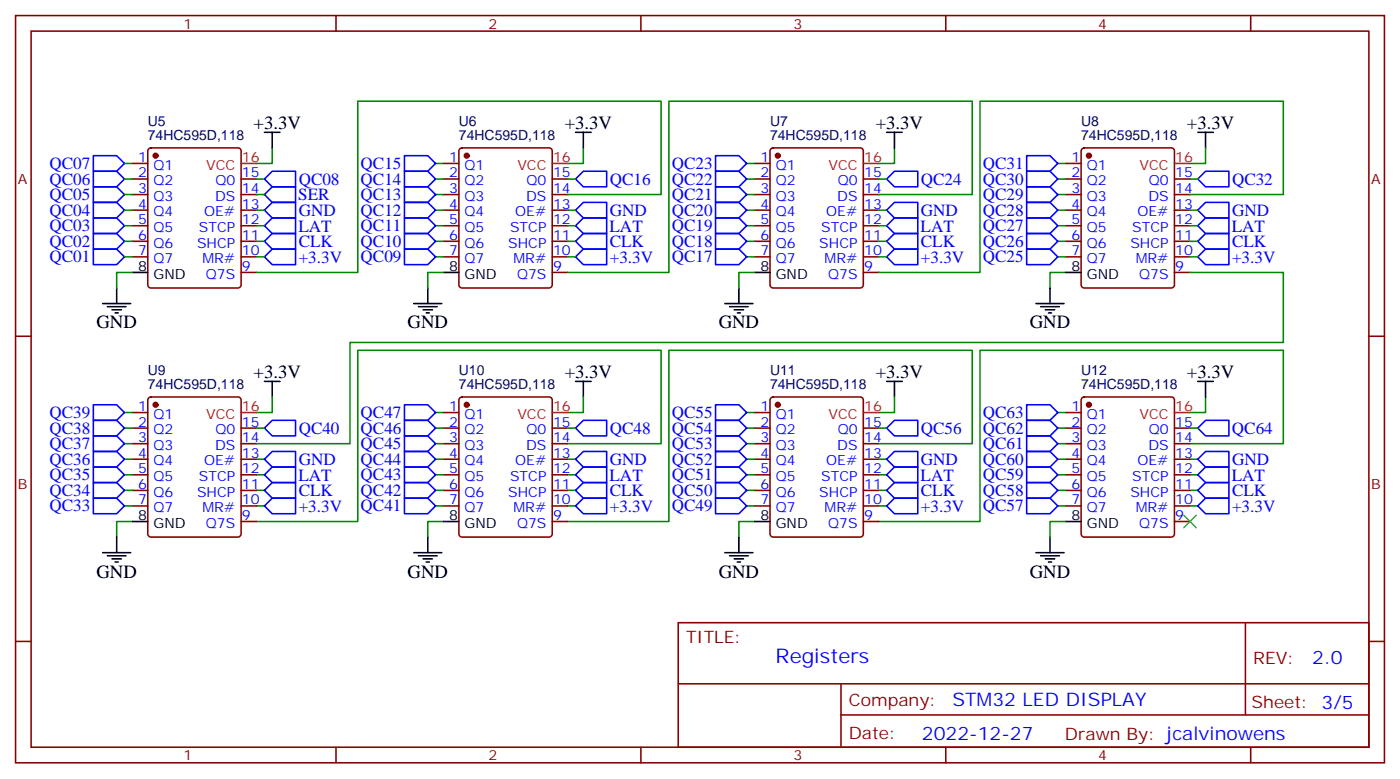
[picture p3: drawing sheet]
<svg xmlns="http://www.w3.org/2000/svg" width="317mm" height="177mm" viewBox="0 0 317 177" stroke-linecap="round" stroke-linejoin="round" font-family="sans-serif">
<g fill="none" stroke="#870000" stroke-width=".35">
<path d="M3.5 3.5h310.5v169.4h-310.5zM7.1 7.1h303.3v162.2h-303.3zM76.2 3.5v3.6M145.3 3.5v3.6M214.5 3.5v3.6M283.6 3.5v3.6M30 37h3.5M33.7 33.7l.5-.2h19.8a.71 .71 0 0 1 .7 .7v30.4a.76 .76 0 0 1-.7 .7h-19.8a.76 .76 0 0 1-.7-.7v-30.4zM100.5 37h3.6M104.3 33.7l.5-.2h19.7a.71 .71 0 0 1 .7 .7v30.4a.76 .76 0 0 1-.7 .7h-19.7a.76 .76 0 0 1-.7-.7v-30.4zM171.1 37h3.5M174.9 33.7l.4-.2h19.8a.71 .71 0 0 1 .7 .7v30.4a.76 .76 0 0 1-.7 .7h-19.8a.76 .76 0 0 1-.7-.7v-30.4z"/>
<path d="M241.7 37h3.5M245.4 33.7l.5-.2h19.7a.71 .71 0 0 1 .7 .7v30.4a.76 .76 0 0 1-.7 .7h-19.7a.76 .76 0 0 1-.7-.7v-30.4zM30 40.6h3.5M30 44.1h3.5M30 47.6h3.5M30 51.2h3.5M30 54.7h3.5M30 58.2h3.5M54.7 40.6h3.5M54.7 44.1h3.5M54.7 47.6h3.5M54.7 51.2h3.5"/>
<path d="M54.7 54.7h3.5M54.7 58.2h3.5M100.5 40.6h3.6M100.5 44.1h3.6M100.5 47.6h3.6M100.5 51.2h3.6M100.5 54.7h3.6M100.5 58.2h3.6M125.2 40.6h3.6M125.2 44.1h3.6M125.2 47.6h3.6M125.2 51.2h3.6"/>
<path d="M125.2 54.7h3.6M125.2 58.2h3.6M171.1 40.6h3.5M171.1 44.1h3.5M171.1 47.6h3.5M171.1 51.2h3.5M171.1 54.7h3.5M171.1 58.2h3.5M195.8 40.6h3.5M195.8 44.1h3.5M195.8 47.6h3.5M195.8 51.2h3.5"/>
<path d="M195.8 54.7h3.5M195.8 58.2h3.5M241.7 40.6h3.5M241.7 44.1h3.5M241.7 47.6h3.5M241.7 51.2h3.5M241.7 54.7h3.5M241.7 58.2h3.5M266.3 40.6h3.6M266.3 44.1h3.6M266.3 47.6h3.6M266.3 51.2h3.6"/>
<path d="M266.3 54.7h3.6M266.3 58.2h3.6M3.5 76.2h3.6M54.7 61.7h3.5M125.2 61.7h3.6M195.8 61.7h3.5M266.3 61.7h3.6M310.4 76.2h3.6M30 93.5h3.5M30 97h3.5M33.7 90.2l.5-.2h19.8a.71 .71 0 0 1 .7 .7v30.3a.76 .76 0 0 1-.7 .7h-19.8a.76 .76 0 0 1-.7-.7v-30.3zM54.7 97h3.5"/>
<path d="M100.5 93.5h3.6M100.5 97h3.6M104.3 90.2l.5-.2h19.7a.71 .71 0 0 1 .7 .7v30.3a.76 .76 0 0 1-.7 .7h-19.7a.76 .76 0 0 1-.7-.7v-30.3zM125.2 97h3.6M171.1 93.5h3.5M171.1 97h3.5M174.9 90.2l.4-.2h19.8a.71 .71 0 0 1 .7 .7v30.3a.76 .76 0 0 1-.7 .7h-19.8a.76 .76 0 0 1-.7-.7v-30.3zM195.8 97h3.5M241.7 93.5h3.5M241.7 97h3.5M245.4 90.2l.5-.2h19.7a.71 .71 0 0 1 .7 .7v30.3a.76 .76 0 0 1-.7 .7h-19.7a.76 .76 0 0 1-.7-.7v-30.3zM266.3 97h3.6"/>
<path d="M30 100.5h3.5M30 104.1h3.5M30 107.6h3.5M30 111.1h3.5M30 114.7h3.5M54.7 100.5h3.5M54.7 104.1h3.5M54.7 107.6h3.5M54.7 111.1h3.5M54.7 114.7h3.5M54.7 118.2h3.5M100.5 100.5h3.6"/>
<path d="M100.5 104.1h3.6M100.5 107.6h3.6M100.5 111.1h3.6M100.5 114.7h3.6M125.2 100.5h3.6M125.2 104.1h3.6M125.2 107.6h3.6M125.2 111.1h3.6M125.2 114.7h3.6M125.2 118.2h3.6M171.1 100.5h3.5M171.1 104.1h3.5"/>
<path d="M171.1 107.6h3.5M171.1 111.1h3.5M171.1 114.7h3.5M195.8 100.5h3.5M195.8 104.1h3.5M195.8 107.6h3.5M195.8 111.1h3.5M195.8 114.7h3.5M195.8 118.2h3.5M241.7 100.5h3.5M241.7 104.1h3.5M241.7 107.6h3.5"/>
<path d="M241.7 111.1h3.5M241.7 114.7h3.5M266.3 100.5h3.6M266.3 104.1h3.6M266.3 107.6h3.6M266.3 111.1h3.6M266.3 114.7h3.6M266.3 118.2h3.6M3.5 145.3h3.6M153.8 141.1h156.6v28.2h-156.6zM153.8 155h156.5M190.7 155v14.1"/>
<path d="M282.4 141.1v20.9M310.4 145.3h3.6M76.2 169.3v3.6M145.3 169.3v3.6M190.7 162h119.6M214.5 169.3v3.6M283.6 169.3v3.6"/>
</g>
<g fill="#870000" stroke="#870000" stroke-width=".35">
<circle cx="35.3" cy="35.3" r=".53"/>
<circle cx="105.8" cy="35.3" r=".53"/>
<circle cx="176.4" cy="35.3" r=".53"/>
<circle cx="246.9" cy="35.3" r=".53"/>
<circle cx="246.9" cy="91.7" r=".53"/>
<circle cx="176.4" cy="91.7" r=".53"/>
<circle cx="105.8" cy="91.7" r=".53"/>
<circle cx="35.3" cy="91.7" r=".53"/>
</g>
<g fill="none" stroke="#000" stroke-width=".35">
<path d="M60 30h3.5M61.7 30v3.5M130.5 30h3.6M132.3 30v3.5M201.1 30h3.5M202.8 30v3.5M271.6 30h3.6M273.4 30v3.5M23.3 68.8h6.3M24.3 69.5h4.3M25.4 70.2h2.1M26.1 70.9h.7"/>
<path d="M26.5 65.3v3.5M30 61.7h3.5M93.8 68.8h6.4M94.9 69.5h4.2M96 70.2h2.1M96.7 70.9h.7M97 65.3v3.5M100.5 61.7h3.6M164.4 68.8h6.3M165.5 69.5h4.2M166.5 70.2h2.1M167.2 70.9h.7"/>
<path d="M167.6 65.3v3.5M171.1 61.7h3.5M234.9 68.8h6.4M236 69.5h4.2M237.1 70.2h2.1M237.8 70.9h.7M238.1 65.3v3.5M241.7 61.7h3.5M60 86.4h3.5M61.7 86.4v3.6M130.5 86.4h3.6M132.3 86.4v3.6"/>
<path d="M201.1 86.4h3.5M202.8 86.4v3.6M271.6 86.4h3.6M273.4 86.4v3.6M30 118.2h3.5M100.5 118.2h3.6M171.1 118.2h3.5M241.7 118.2h3.5M23.3 125.2h6.3M24.3 125.9h4.3M25.4 126.6h2.1M26.1 127.4h.7"/>
<path d="M26.5 121.7v3.5M93.8 125.2h6.4M94.9 125.9h4.2M96 126.6h2.1M96.7 127.4h.7M97 121.7v3.5M164.4 125.2h6.3M165.5 125.9h4.2M166.5 126.6h2.1M167.2 127.4h.7M167.6 121.7v3.5M234.9 125.2h6.4"/>
<path d="M236 125.9h4.2M237.1 126.6h2.1M237.8 127.4h.7M238.1 121.7v3.5"/>
</g>
<path d="M54.7 37h3.5M125.2 37h3.6M195.8 37h3.5M266.3 37h3.6M54.7 93.5h3.5M125.2 93.5h3.6M195.8 93.5h3.5M266.3 93.5h3.6" fill="none" stroke="#f00" stroke-width=".35"/>
<g fill="none" stroke="#008700" stroke-width=".35">
<path d="M28.2 37h1.8M61.7 33.5v3.5h-3.5M98.8 37h1.7M132.3 33.5v3.5h-3.5M169.3 37h1.8M202.8 33.5v3.5h-3.5M239.9 37h1.8M273.4 33.5v3.5h-3.5M28.2 47.6h1.8M28.2 44.1h1.8M28.2 51.2h1.8M28.2 54.7h1.8"/>
<path d="M28.2 58.2h1.8M28.2 40.6h1.8M58.2 47.6h1.8M58.2 44.1h1.8M58.2 51.2h1.8M58.2 54.7h1.8M58.2 58.2h1.8M58.2 40.6h1.8M98.8 47.6h1.7M98.8 44.1h1.7M98.8 51.2h1.7M98.8 54.7h1.7"/>
<path d="M98.8 58.2h1.7M98.8 40.6h1.7M128.8 44.1h21.1v-21.2h-68.8v38.8h-22.9M128.8 47.6h1.7M128.8 51.2h1.7M128.8 54.7h1.7M128.8 58.2h1.7M128.8 40.6h1.7M169.3 47.6h1.8M169.3 44.1h1.8M169.3 51.2h1.8M169.3 54.7h1.8"/>
<path d="M169.3 58.2h1.8M169.3 40.6h1.8M199.3 44.1h21.2v-21.2h-68.8v38.8h-22.9M199.3 47.6h1.8M199.3 51.2h1.8M199.3 54.7h1.8M199.3 58.2h1.8M199.3 40.6h1.8M239.9 47.6h1.8M239.9 44.1h1.8M239.9 51.2h1.8M239.9 54.7h1.8"/>
<path d="M239.9 58.2h1.8M239.9 40.6h1.8M269.9 44.1h21.1v-21.2h-68.8v38.8h-22.9M269.9 47.6h1.7M269.9 51.2h1.7M269.9 54.7h1.7M269.9 58.2h1.7M269.9 40.6h1.7M30 61.7h-3.5v3.6M100.5 61.7h-3.5v3.6M171.1 61.7h-3.5v3.6M241.7 61.7h-3.6v3.6"/>
<path d="M269.9 61.7h21.1v15.9h-211.6v22.9h-21.2M28.2 93.5h1.8M28.2 97h1.8M58.2 97h1.8M61.7 90v3.5h-3.5M98.8 93.5h1.7M98.8 97h1.7M128.8 97h1.7M132.3 90v3.5h-3.5M169.3 93.5h1.8M169.3 97h1.8M199.3 97h1.8"/>
<path d="M202.8 90v3.5h-3.5M239.9 93.5h1.8M239.9 97h1.8M269.9 97h1.7M273.4 90v3.5h-3.5M28.2 114.7h1.8M28.2 111.1h1.8M28.2 107.6h1.8M28.2 104.1h1.8M28.2 100.5h1.8M30 118.2h-3.5v3.5M58.2 114.7h1.8"/>
<path d="M58.2 111.1h1.8M58.2 107.6h1.8M58.2 104.1h1.8M98.8 114.7h1.7M98.8 111.1h1.7M98.8 107.6h1.7M98.8 104.1h1.7M98.8 100.5h1.7M100.5 118.2h-3.5v3.5M128.8 100.5h21.1v-21.1h-68.8v38.8h-22.9M128.8 114.7h1.7M128.8 111.1h1.7"/>
<path d="M128.8 107.6h1.7M128.8 104.1h1.7M169.3 114.7h1.8M169.3 111.1h1.8M169.3 107.6h1.8M169.3 104.1h1.8M169.3 100.5h1.8M171.1 118.2h-3.5v3.5M199.3 100.5h21.2v-21.1h-68.8v38.8h-22.9M199.3 114.7h1.8M199.3 111.1h1.8M199.3 107.6h1.8"/>
<path d="M199.3 104.1h1.8M239.9 114.7h1.8M239.9 111.1h1.8M239.9 107.6h1.8M239.9 104.1h1.8M239.9 100.5h1.8M241.7 118.2h-3.6v3.5M269.9 100.5h21.1v-21.1h-68.8v38.8h-22.9M269.9 114.7h1.7M269.9 111.1h1.7M269.9 107.6h1.7M269.9 104.1h1.7"/>
</g>
<g fill="none" stroke="#00f" stroke-width=".35">
<path d="M21.2 35.3h5.3l1.7 1.7-1.7 1.8h-5.3zM21.2 38.8h5.3l1.7 1.8-1.7 1.7h-5.3zM91.7 38.8h5.3l1.8 1.8-1.8 1.7h-5.3zM91.7 35.3h5.3l1.8 1.7-1.8 1.8h-5.3zM162.3 38.8h5.3l1.7 1.8-1.7 1.7h-5.3zM162.3 35.3h5.3l1.7 1.7-1.7 1.8h-5.3zM232.8 38.8h5.3l1.8 1.8-1.8 1.7h-5.3zM232.8 35.3h5.3l1.8 1.7-1.8 1.8h-5.3zM21.2 42.3h5.3l1.7 1.8-1.7 1.8h-5.3zM21.2 45.9h5.3l1.7 1.7-1.7 1.8h-5.3zM21.2 49.4h5.3l1.7 1.8-1.7 1.7h-5.3zM21.2 52.9h5.3l1.7 1.8-1.7 1.7h-5.3z"/>
<path d="M21.2 56.4h5.3l1.7 1.8-1.7 1.8h-5.3zM60 58.2l1.7-1.8h5.3v3.6h-5.3zM60 51.2l1.7-1.8h5.3v3.5h-5.3zM60 44.1l1.7-1.8h5.3v3.6h-5.3zM60 47.6l1.7-1.7h5.3v3.5h-5.3zM60 40.6l1.7-1.8h5.3v3.5h-5.3zM61.7 52.9h5.3v3.5h-5.3l-1.7-1.7zM91.7 56.4h5.3l1.8 1.8-1.8 1.8h-5.3zM91.7 52.9h5.3l1.8 1.8-1.8 1.7h-5.3zM91.7 49.4h5.3l1.8 1.8-1.8 1.7h-5.3zM91.7 45.9h5.3l1.8 1.7-1.8 1.8h-5.3zM91.7 42.3h5.3l1.8 1.8-1.8 1.8h-5.3z"/>
<path d="M130.5 47.6l1.8-1.7h5.3v3.5h-5.3zM130.5 51.2l1.8-1.8h5.3v3.5h-5.3zM130.5 54.7l1.8-1.8h5.3v3.5h-5.3zM130.5 58.2l1.8-1.8h5.3v3.6h-5.3zM130.5 40.6l1.8-1.8h5.3v3.5h-5.3zM162.3 56.4h5.3l1.7 1.8-1.7 1.8h-5.3zM162.3 52.9h5.3l1.7 1.8-1.7 1.7h-5.3zM162.3 49.4h5.3l1.7 1.8-1.7 1.7h-5.3zM162.3 45.9h5.3l1.7 1.7-1.7 1.8h-5.3zM162.3 42.3h5.3l1.7 1.8-1.7 1.8h-5.3zM201.1 47.6l1.7-1.7h5.3v3.5h-5.3zM201.1 51.2l1.7-1.8h5.3v3.5h-5.3z"/>
<path d="M201.1 54.7l1.7-1.8h5.3v3.5h-5.3zM201.1 58.2l1.7-1.8h5.3v3.6h-5.3zM201.1 40.6l1.7-1.8h5.3v3.5h-5.3zM232.8 56.4h5.3l1.8 1.8-1.8 1.8h-5.3zM232.8 52.9h5.3l1.8 1.8-1.8 1.7h-5.3zM232.8 49.4h5.3l1.8 1.8-1.8 1.7h-5.3zM232.8 45.9h5.3l1.8 1.7-1.8 1.8h-5.3zM232.8 42.3h5.3l1.8 1.8-1.8 1.8h-5.3zM271.6 47.6l1.8-1.7h5.3v3.5h-5.3zM271.6 51.2l1.8-1.8h5.3v3.5h-5.3zM271.6 54.7l1.8-1.8h5.3v3.5h-5.3zM271.6 58.2l1.8-1.8h5.3v3.6h-5.3z"/>
<path d="M271.6 40.6l1.8-1.8h5.3v3.5h-5.3zM21.2 98.8h5.3l1.7 1.7-1.7 1.8h-5.3zM21.2 95.2h5.3l1.7 1.8-1.7 1.8h-5.3zM21.2 91.7h5.3l1.7 1.8-1.7 1.7h-5.3zM60 97l1.7-1.8h5.3v3.6h-5.3zM91.7 98.8h5.3l1.8 1.7-1.8 1.8h-5.3zM91.7 95.2h5.3l1.8 1.8-1.8 1.8h-5.3zM91.7 91.7h5.3l1.8 1.8-1.8 1.7h-5.3zM130.5 97l1.8-1.8h5.3v3.6h-5.3zM162.3 98.8h5.3l1.7 1.7-1.7 1.8h-5.3zM162.3 95.2h5.3l1.7 1.8-1.7 1.8h-5.3zM162.3 91.7h5.3l1.7 1.8-1.7 1.7h-5.3z"/>
<path d="M201.1 97l1.7-1.8h5.3v3.6h-5.3zM232.8 98.8h5.3l1.8 1.7-1.8 1.8h-5.3zM232.8 95.2h5.3l1.8 1.8-1.8 1.8h-5.3zM232.8 91.7h5.3l1.8 1.8-1.8 1.7h-5.3zM271.6 97l1.8-1.8h5.3v3.6h-5.3zM21.2 112.9h5.3l1.7 1.8-1.7 1.7h-5.3zM21.2 109.4h5.3l1.7 1.7-1.7 1.8h-5.3zM21.2 105.8h5.3l1.7 1.8-1.7 1.8h-5.3zM21.2 102.3h5.3l1.7 1.8-1.7 1.7h-5.3zM60 104.1l1.7-1.8h5.3v3.5h-5.3zM60 107.6l1.7-1.8h5.3v3.6h-5.3zM60 111.1l1.7-1.7h5.3v3.5h-5.3z"/>
<path d="M60 114.7l1.7-1.8h5.3v3.5h-5.3zM91.7 112.9h5.3l1.8 1.8-1.8 1.7h-5.3zM91.7 109.4h5.3l1.8 1.7-1.8 1.8h-5.3zM91.7 105.8h5.3l1.8 1.8-1.8 1.8h-5.3zM91.7 102.3h5.3l1.8 1.8-1.8 1.7h-5.3zM130.5 111.1l1.8-1.7h5.3v3.5h-5.3zM130.5 107.6l1.8-1.8h5.3v3.6h-5.3zM130.5 104.1l1.8-1.8h5.3v3.5h-5.3zM132.3 112.9h5.3v3.5h-5.3l-1.8-1.7zM162.3 112.9h5.3l1.7 1.8-1.7 1.7h-5.3zM162.3 109.4h5.3l1.7 1.7-1.7 1.8h-5.3zM162.3 105.8h5.3l1.7 1.8-1.7 1.8h-5.3z"/>
<path d="M162.3 102.3h5.3l1.7 1.8-1.7 1.7h-5.3zM201.1 114.7l1.7-1.8h5.3v3.5h-5.3zM201.1 111.1l1.7-1.7h5.3v3.5h-5.3zM201.1 107.6l1.7-1.8h5.3v3.6h-5.3zM201.1 104.1l1.7-1.8h5.3v3.5h-5.3zM232.8 112.9h5.3l1.8 1.8-1.8 1.7h-5.3zM232.8 109.4h5.3l1.8 1.7-1.8 1.8h-5.3zM232.8 105.8h5.3l1.8 1.8-1.8 1.8h-5.3zM232.8 102.3h5.3l1.8 1.8-1.8 1.7h-5.3zM271.6 114.7l1.8-1.8h5.3v3.5h-5.3zM271.6 111.1l1.8-1.7h5.3v3.5h-5.3zM271.6 107.6l1.8-1.8h5.3v3.6h-5.3z"/>
<path d="M271.6 104.1l1.8-1.8h5.3v3.5h-5.3z"/>
</g>
<path d="M268.5 116.8l2.8 2.8M271.3 116.8l-2.8 2.8" fill="none" stroke="#3c3" stroke-width=".35"/>
<text font-size="4.6" fill="#00f" x="175.9" y="150.1">Registers</text>
<g font-size="4.2">
<text x="57.5" y="29.3">+3.3V</text>
<text x="128.1" y="29.3">+3.3V</text>
<text x="198.6" y="29.3">+3.3V</text>
<text x="269.2" y="29.3">+3.3V</text>
<text x="21.9" y="74.4">GND</text>
<text x="92.4" y="74.4">GND</text>
<text x="163" y="74.4">GND</text>
<text x="233.5" y="74.4">GND</text>
<text x="57.5" y="85.7">+3.3V</text>
<text x="128.1" y="85.7">+3.3V</text>
<text x="198.6" y="85.7">+3.3V</text>
<text x="269.2" y="85.7">+3.3V</text>
<text x="21.9" y="130.9">GND</text>
<text x="92.4" y="130.9">GND</text>
<text x="163" y="130.9">GND</text>
<text x="233.5" y="130.9">GND</text>
</g>
<g font-size="4.2" fill="#00f">
<text x="297.6" y="150.4">2.0</text>
<text x="216" y="159.9">STM32 LED DISPLAY</text>
<text x="209.1" y="167.7">2022-12-27</text>
</g>
<g font-size="3.9" fill="#00f">
<text x="11.2" y="38.3">QC07</text>
<text x="11.2" y="41.8">QC06</text>
<text x="67.7" y="41.9">QC08</text>
<text x="81.8" y="41.8">QC14</text>
<text x="81.8" y="38.3">QC15</text>
<text x="138.3" y="41.9">QC16</text>
<text x="152.3" y="41.8">QC22</text>
<text x="152.3" y="38.3">QC23</text>
<text x="208.8" y="41.9">QC24</text>
<text x="222.9" y="41.8">QC30</text>
<text x="222.9" y="38.3">QC31</text>
<text x="279.4" y="41.9">QC32</text>
<text x="11.2" y="45.3">QC05</text>
<text x="67.7" y="45.4">SER</text>
<text x="81.8" y="45.3">QC13</text>
<text x="152.3" y="45.3">QC21</text>
<text x="222.9" y="45.3">QC29</text>
<text x="11.2" y="48.9">QC04</text>
<text x="11.2" y="52.4">QC03</text>
<text x="67.7" y="52.5">LAT</text>
<text x="67.7" y="49">GND</text>
<text x="81.8" y="52.4">QC11</text>
<text x="81.8" y="48.9">QC12</text>
<text x="138.2" y="52.5">LAT</text>
<text x="138.3" y="49">GND</text>
<text x="152.3" y="52.4">QC19</text>
<text x="152.3" y="48.9">QC20</text>
<text x="208.8" y="52.5">LAT</text>
<text x="208.8" y="49">GND</text>
<text x="222.9" y="52.4">QC27</text>
<text x="222.9" y="48.9">QC28</text>
<text x="279.3" y="52.5">LAT</text>
<text x="279.4" y="49">GND</text>
<text x="11.2" y="55.9">QC02</text>
<text x="11.2" y="59.5">QC01</text>
<text x="67.7" y="59.5">+3.3V</text>
<text x="67.7" y="56">CLK</text>
<text x="81.8" y="59.5">QC09</text>
<text x="81.8" y="55.9">QC10</text>
<text x="138.3" y="56">CLK</text>
<text x="138.3" y="59.5">+3.3V</text>
<text x="152.3" y="59.5">QC17</text>
<text x="152.3" y="55.9">QC18</text>
<text x="208.8" y="56">CLK</text>
<text x="208.8" y="59.5">+3.3V</text>
<text x="222.9" y="59.5">QC25</text>
<text x="222.9" y="55.9">QC26</text>
<text x="279.4" y="56">CLK</text>
<text x="279.4" y="59.5">+3.3V</text>
<text x="11.2" y="94.7">QC39</text>
<text x="81.8" y="94.7">QC47</text>
<text x="152.3" y="94.7">QC55</text>
<text x="222.9" y="94.7">QC63</text>
<text x="11.2" y="101.8">QC37</text>
<text x="11.2" y="98.3">QC38</text>
<text x="67.7" y="98.3">QC40</text>
<text x="81.8" y="101.8">QC45</text>
<text x="81.8" y="98.3">QC46</text>
<text x="138.3" y="98.3">QC48</text>
<text x="152.3" y="101.8">QC53</text>
<text x="152.3" y="98.3">QC54</text>
<text x="208.8" y="98.3">QC56</text>
<text x="222.9" y="101.8">QC61</text>
<text x="222.9" y="98.3">QC62</text>
<text x="279.4" y="98.3">QC64</text>
<text x="11.2" y="105.3">QC36</text>
<text x="67.7" y="105.4">GND</text>
<text x="81.8" y="105.3">QC44</text>
<text x="138.3" y="105.4">GND</text>
<text x="152.3" y="105.3">QC52</text>
<text x="208.8" y="105.4">GND</text>
<text x="222.9" y="105.3">QC60</text>
<text x="279.4" y="105.4">GND</text>
<text x="11.2" y="112.4">QC34</text>
<text x="11.2" y="108.8">QC35</text>
<text x="67.7" y="108.9">LAT</text>
<text x="67.7" y="112.4">CLK</text>
<text x="81.8" y="112.4">QC42</text>
<text x="81.8" y="108.8">QC43</text>
<text x="138.2" y="108.9">LAT</text>
<text x="138.3" y="112.4">CLK</text>
<text x="152.3" y="112.4">QC50</text>
<text x="152.3" y="108.8">QC51</text>
<text x="208.8" y="108.9">LAT</text>
<text x="208.8" y="112.4">CLK</text>
<text x="222.9" y="112.4">QC58</text>
<text x="222.9" y="108.8">QC59</text>
<text x="279.3" y="108.9">LAT</text>
<text x="279.4" y="112.4">CLK</text>
<text x="11.2" y="115.9">QC33</text>
<text x="67.7" y="116">+3.3V</text>
<text x="81.8" y="115.9">QC41</text>
<text x="138.3" y="116">+3.3V</text>
<text x="152.3" y="115.9">QC49</text>
<text x="208.8" y="116">+3.3V</text>
<text x="222.9" y="115.9">QC57</text>
<text x="279.4" y="116">+3.3V</text>
</g>
<g font-size="3.9" fill="#800">
<text x="155.6" y="145.7">TITLE:</text>
<text x="284.2" y="150.4">REV:</text>
<text x="192.5" y="159.9">Company:</text>
<text x="283.9" y="160.5">Sheet: 3/5</text>
<text x="192.5" y="167.6">Date:</text>
<text x="241.5" y="167.7">Drawn By: jcalvinowens</text>
</g>
<g font-size="3.2" fill="#800">
<text x="41.6" y="6.5">1</text>
<text x="110.8" y="6.5">2</text>
<text x="179.9" y="6.5">3</text>
<text x="249.1" y="6.5">4</text>
<text x="4.1" y="41.6">A</text>
<text x="311" y="41.6">A</text>
<text x="4.1" y="110.8">B</text>
<text x="311" y="110.8">B</text>
<text x="41.6" y="172.3">1</text>
<text x="110.8" y="172.3">2</text>
<text x="179.9" y="172.3">3</text>
<text x="249.1" y="172.3">4</text>
</g>
<g font-size="3.2" fill="#000080">
<text x="33.5" y="28.6">U5</text>
<text x="104.1" y="28.6">U6</text>
<text x="174.6" y="28.6">U7</text>
<text x="245.2" y="28.6">U8</text>
<text x="33.5" y="31.7">74HC595D,118</text>
<text x="104.1" y="31.7">74HC595D,118</text>
<text x="174.6" y="31.7">74HC595D,118</text>
<text x="245.2" y="31.7">74HC595D,118</text>
<text x="33.5" y="88.2">74HC595D,118</text>
<text x="33.5" y="85">U9</text>
<text x="104.1" y="88.2">74HC595D,118</text>
<text x="104.1" y="85">U10</text>
<text x="174.6" y="88.2">74HC595D,118</text>
<text x="174.6" y="85">U11</text>
<text x="245.2" y="88.2">74HC595D,118</text>
<text x="245.2" y="85">U12</text>
</g>
<g font-size="3.2" fill="#00f">
<text x="31.3" y="36.7">1</text>
<text x="31.3" y="40.2">2</text>
<text x="34.8" y="38.5">Q1</text>
<text x="34.8" y="42">Q2</text>
<text x="48.9" y="42">Q0</text>
<text x="54.9" y="40.2">15</text>
<text x="101.9" y="36.7">1</text>
<text x="101.9" y="40.2">2</text>
<text x="105.4" y="38.5">Q1</text>
<text x="105.4" y="42">Q2</text>
<text x="119.4" y="42">Q0</text>
<text x="125.4" y="40.2">15</text>
<text x="172.4" y="36.7">1</text>
<text x="172.4" y="40.2">2</text>
<text x="175.9" y="38.5">Q1</text>
<text x="175.9" y="42">Q2</text>
<text x="190" y="42">Q0</text>
<text x="196" y="40.2">15</text>
<text x="243" y="36.7">1</text>
<text x="243" y="40.2">2</text>
<text x="246.5" y="38.5">Q1</text>
<text x="246.5" y="42">Q2</text>
<text x="260.5" y="42">Q0</text>
<text x="266.5" y="40.2">15</text>
<text x="31.3" y="43.7">3</text>
<text x="31.3" y="47.3">4</text>
<text x="34.8" y="45.5">Q3</text>
<text x="48.8" y="45.5">DS</text>
<text x="54.9" y="47.3">13</text>
<text x="54.9" y="43.7">14</text>
<text x="101.9" y="43.7">3</text>
<text x="101.9" y="47.3">4</text>
<text x="105.4" y="45.5">Q3</text>
<text x="119.3" y="45.5">DS</text>
<text x="125.4" y="47.3">13</text>
<text x="125.4" y="43.7">14</text>
<text x="172.4" y="43.7">3</text>
<text x="172.4" y="47.3">4</text>
<text x="175.9" y="45.5">Q3</text>
<text x="189.9" y="45.5">DS</text>
<text x="196" y="47.3">13</text>
<text x="196" y="43.7">14</text>
<text x="243" y="43.7">3</text>
<text x="243" y="47.3">4</text>
<text x="246.5" y="45.5">Q3</text>
<text x="260.4" y="45.5">DS</text>
<text x="266.5" y="47.3">13</text>
<text x="266.5" y="43.7">14</text>
<text x="31.3" y="50.8">5</text>
<text x="34.8" y="49">Q4</text>
<text x="34.8" y="52.6">Q5</text>
<text x="45.1" y="52.6">STCP</text>
<text x="46.3" y="49">OE#</text>
<text x="54.9" y="50.8">12</text>
<text x="101.9" y="50.8">5</text>
<text x="105.4" y="49">Q4</text>
<text x="105.4" y="52.6">Q5</text>
<text x="115.7" y="52.6">STCP</text>
<text x="116.8" y="49">OE#</text>
<text x="125.4" y="50.8">12</text>
<text x="172.4" y="50.8">5</text>
<text x="175.9" y="49">Q4</text>
<text x="175.9" y="52.6">Q5</text>
<text x="186.2" y="52.6">STCP</text>
<text x="187.4" y="49">OE#</text>
<text x="196" y="50.8">12</text>
<text x="243" y="50.8">5</text>
<text x="246.5" y="49">Q4</text>
<text x="246.5" y="52.6">Q5</text>
<text x="256.8" y="52.6">STCP</text>
<text x="257.9" y="49">OE#</text>
<text x="266.5" y="50.8">12</text>
<text x="31.3" y="54.3">6</text>
<text x="31.3" y="57.9">7</text>
<text x="34.8" y="56.1">Q6</text>
<text x="34.8" y="59.6">Q7</text>
<text x="44.7" y="56.1">SHCP</text>
<text x="45.9" y="59.6">MR#</text>
<text x="54.9" y="57.9">10</text>
<text x="54.9" y="54.3">11</text>
<text x="101.9" y="54.3">6</text>
<text x="101.9" y="57.9">7</text>
<text x="105.4" y="56.1">Q6</text>
<text x="105.4" y="59.6">Q7</text>
<text x="115.2" y="56.1">SHCP</text>
<text x="116.5" y="59.6">MR#</text>
<text x="125.4" y="57.9">10</text>
<text x="125.4" y="54.3">11</text>
<text x="172.4" y="54.3">6</text>
<text x="172.4" y="57.9">7</text>
<text x="175.9" y="56.1">Q6</text>
<text x="175.9" y="59.6">Q7</text>
<text x="185.8" y="56.1">SHCP</text>
<text x="187" y="59.6">MR#</text>
<text x="196" y="57.9">10</text>
<text x="196" y="54.3">11</text>
<text x="243" y="54.3">6</text>
<text x="243" y="57.9">7</text>
<text x="246.5" y="56.1">Q6</text>
<text x="246.5" y="59.6">Q7</text>
<text x="256.4" y="56.1">SHCP</text>
<text x="257.6" y="59.6">MR#</text>
<text x="266.5" y="57.9">10</text>
<text x="266.5" y="54.3">11</text>
<text x="46.7" y="63.1">Q7S</text>
<text x="54.9" y="61.4">9</text>
<text x="117.2" y="63.1">Q7S</text>
<text x="125.4" y="61.4">9</text>
<text x="187.8" y="63.1">Q7S</text>
<text x="196" y="61.4">9</text>
<text x="258.4" y="63.1">Q7S</text>
<text x="266.5" y="61.4">9</text>
<text x="31.3" y="93.1">1</text>
<text x="34.8" y="94.9">Q1</text>
<text x="101.9" y="93.1">1</text>
<text x="105.4" y="94.9">Q1</text>
<text x="172.4" y="93.1">1</text>
<text x="175.9" y="94.9">Q1</text>
<text x="243" y="93.1">1</text>
<text x="246.5" y="94.9">Q1</text>
<text x="31.3" y="96.7">2</text>
<text x="31.3" y="100.2">3</text>
<text x="34.8" y="98.4">Q2</text>
<text x="34.8" y="102">Q3</text>
<text x="48.8" y="102">DS</text>
<text x="48.9" y="98.4">Q0</text>
<text x="54.9" y="100.2">14</text>
<text x="54.9" y="96.7">15</text>
<text x="101.9" y="96.7">2</text>
<text x="101.9" y="100.2">3</text>
<text x="105.4" y="98.4">Q2</text>
<text x="105.4" y="102">Q3</text>
<text x="119.3" y="102">DS</text>
<text x="119.4" y="98.4">Q0</text>
<text x="125.4" y="100.2">14</text>
<text x="125.4" y="96.7">15</text>
<text x="172.4" y="96.7">2</text>
<text x="172.4" y="100.2">3</text>
<text x="175.9" y="98.4">Q2</text>
<text x="175.9" y="102">Q3</text>
<text x="189.9" y="102">DS</text>
<text x="190" y="98.4">Q0</text>
<text x="196" y="100.2">14</text>
<text x="196" y="96.7">15</text>
<text x="243" y="96.7">2</text>
<text x="243" y="100.2">3</text>
<text x="246.5" y="98.4">Q2</text>
<text x="246.5" y="102">Q3</text>
<text x="260.4" y="102">DS</text>
<text x="260.5" y="98.4">Q0</text>
<text x="266.5" y="100.2">14</text>
<text x="266.5" y="96.7">15</text>
<text x="31.3" y="103.7">4</text>
<text x="31.3" y="107.2">5</text>
<text x="34.8" y="105.5">Q4</text>
<text x="46.3" y="105.5">OE#</text>
<text x="54.9" y="107.2">12</text>
<text x="54.9" y="103.7">13</text>
<text x="101.9" y="103.7">4</text>
<text x="101.9" y="107.2">5</text>
<text x="105.4" y="105.5">Q4</text>
<text x="116.8" y="105.5">OE#</text>
<text x="125.4" y="107.2">12</text>
<text x="125.4" y="103.7">13</text>
<text x="172.4" y="103.7">4</text>
<text x="172.4" y="107.2">5</text>
<text x="175.9" y="105.5">Q4</text>
<text x="187.4" y="105.5">OE#</text>
<text x="196" y="107.2">12</text>
<text x="196" y="103.7">13</text>
<text x="243" y="103.7">4</text>
<text x="243" y="107.2">5</text>
<text x="246.5" y="105.5">Q4</text>
<text x="257.9" y="105.5">OE#</text>
<text x="266.5" y="107.2">12</text>
<text x="266.5" y="103.7">13</text>
<text x="31.3" y="110.8">6</text>
<text x="34.8" y="109">Q5</text>
<text x="34.8" y="112.5">Q6</text>
<text x="44.7" y="112.5">SHCP</text>
<text x="45.1" y="109">STCP</text>
<text x="54.9" y="110.8">11</text>
<text x="101.9" y="110.8">6</text>
<text x="105.4" y="109">Q5</text>
<text x="105.4" y="112.5">Q6</text>
<text x="115.2" y="112.5">SHCP</text>
<text x="115.7" y="109">STCP</text>
<text x="125.4" y="110.8">11</text>
<text x="172.4" y="110.8">6</text>
<text x="175.9" y="109">Q5</text>
<text x="175.9" y="112.5">Q6</text>
<text x="185.8" y="112.5">SHCP</text>
<text x="186.2" y="109">STCP</text>
<text x="196" y="110.8">11</text>
<text x="243" y="110.8">6</text>
<text x="246.5" y="109">Q5</text>
<text x="246.5" y="112.5">Q6</text>
<text x="256.4" y="112.5">SHCP</text>
<text x="256.8" y="109">STCP</text>
<text x="266.5" y="110.8">11</text>
<text x="31.3" y="114.3">7</text>
<text x="34.8" y="116.1">Q7</text>
<text x="45.9" y="116.1">MR#</text>
<text x="46.7" y="119.6">Q7S</text>
<text x="54.9" y="117.8">9</text>
<text x="54.9" y="114.3">10</text>
<text x="101.9" y="114.3">7</text>
<text x="105.4" y="116.1">Q7</text>
<text x="116.5" y="116.1">MR#</text>
<text x="117.2" y="119.6">Q7S</text>
<text x="125.4" y="117.8">9</text>
<text x="125.4" y="114.3">10</text>
<text x="172.4" y="114.3">7</text>
<text x="175.9" y="116.1">Q7</text>
<text x="187" y="116.1">MR#</text>
<text x="187.8" y="119.6">Q7S</text>
<text x="196" y="117.8">9</text>
<text x="196" y="114.3">10</text>
<text x="243" y="114.3">7</text>
<text x="246.5" y="116.1">Q7</text>
<text x="257.6" y="116.1">MR#</text>
<text x="258.4" y="119.6">Q7S</text>
<text x="266.5" y="117.8">9</text>
<text x="266.5" y="114.3">10</text>
</g>
<g font-size="3.2" fill="#f00">
<text x="46.8" y="38.5">VCC</text>
<text x="54.9" y="36.7">16</text>
<text x="117.3" y="38.5">VCC</text>
<text x="125.4" y="36.7">16</text>
<text x="187.9" y="38.5">VCC</text>
<text x="196" y="36.7">16</text>
<text x="258.4" y="38.5">VCC</text>
<text x="266.5" y="36.7">16</text>
<text x="46.8" y="94.9">VCC</text>
<text x="54.9" y="93.1">16</text>
<text x="117.3" y="94.9">VCC</text>
<text x="125.4" y="93.1">16</text>
<text x="187.9" y="94.9">VCC</text>
<text x="196" y="93.1">16</text>
<text x="258.4" y="94.9">VCC</text>
<text x="266.5" y="93.1">16</text>
</g>
<g font-size="3.2">
<text x="31.3" y="61.4">8</text>
<text x="34.8" y="63.1">GND</text>
<text x="101.9" y="61.4">8</text>
<text x="105.4" y="63.1">GND</text>
<text x="172.4" y="61.4">8</text>
<text x="175.9" y="63.1">GND</text>
<text x="243" y="61.4">8</text>
<text x="246.5" y="63.1">GND</text>
<text x="31.3" y="117.8">8</text>
<text x="34.8" y="119.6">GND</text>
<text x="101.9" y="117.8">8</text>
<text x="105.4" y="119.6">GND</text>
<text x="172.4" y="117.8">8</text>
<text x="175.9" y="119.6">GND</text>
<text x="243" y="117.8">8</text>
<text x="246.5" y="119.6">GND</text>
</g>
</svg>
